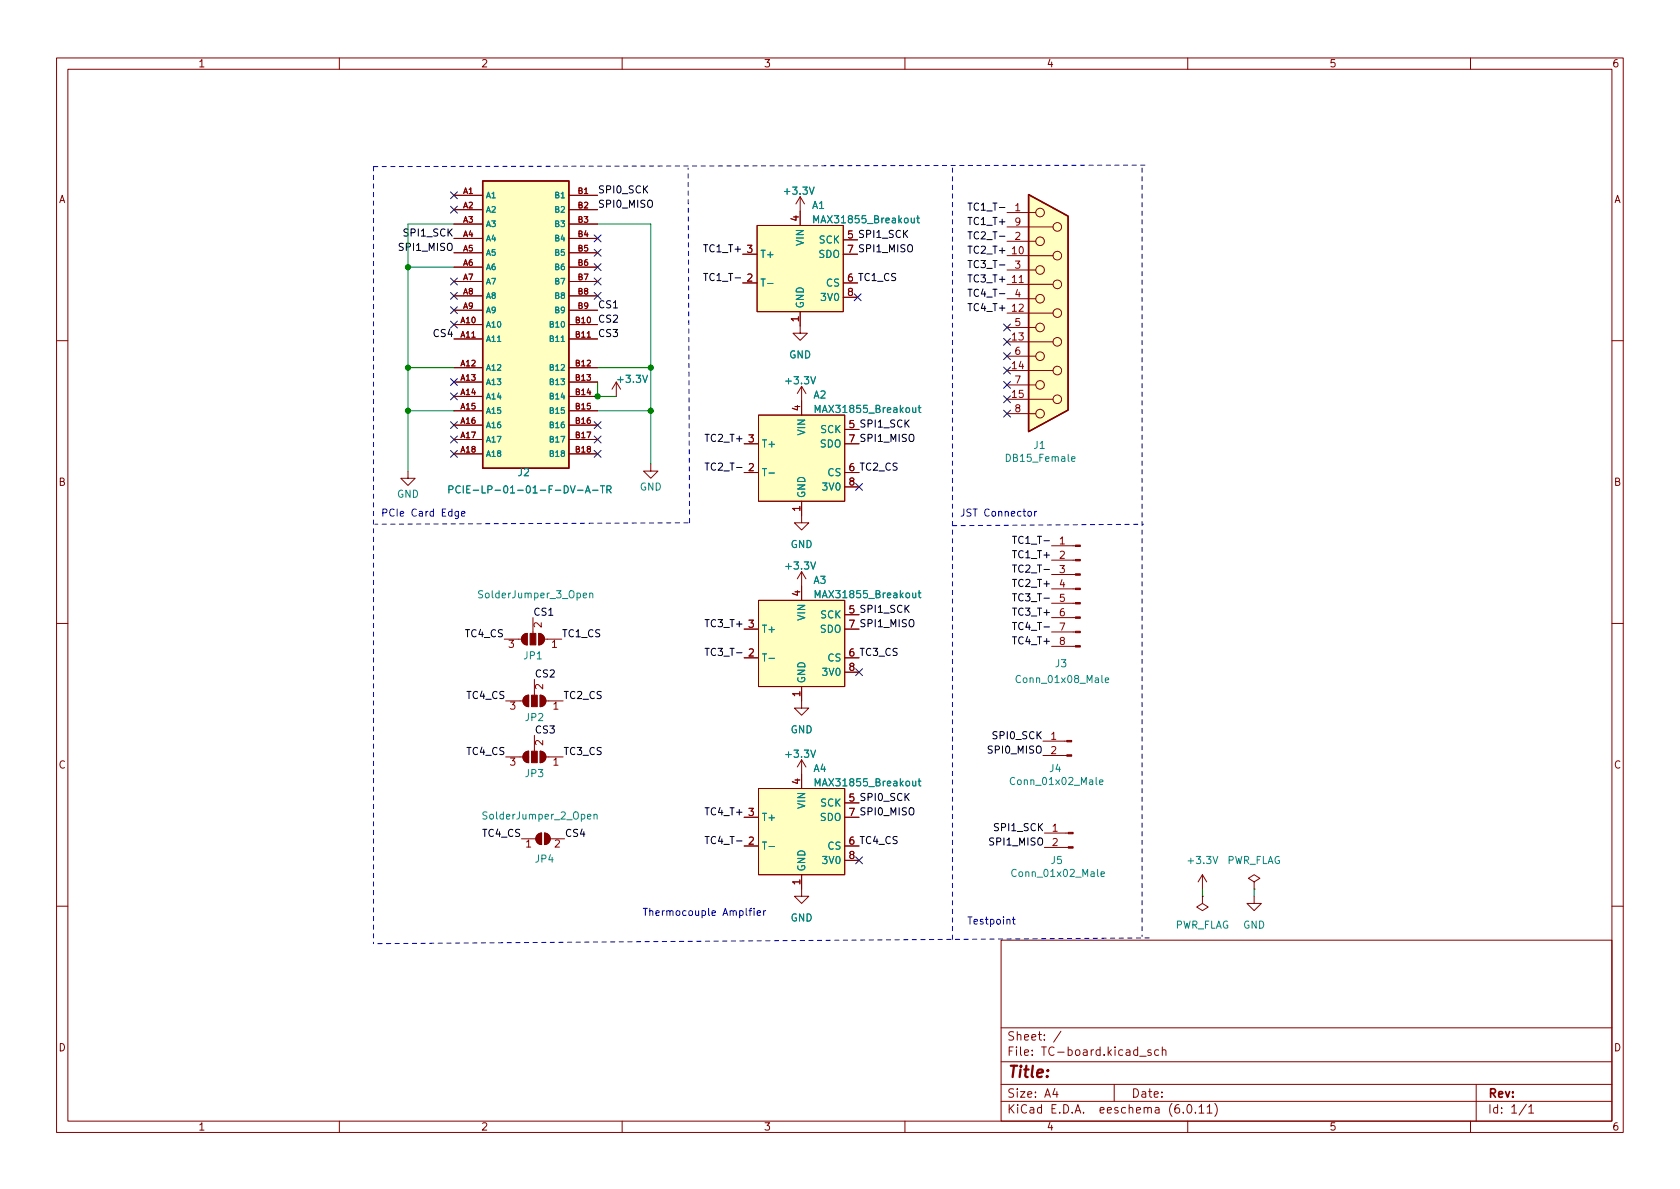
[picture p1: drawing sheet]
<svg xmlns="http://www.w3.org/2000/svg" width="297mm" height="210mm" viewBox="0 0 297 210" stroke-linecap="round" stroke-linejoin="round" font-family="sans-serif">
<g fill="none" stroke="#840000" stroke-width=".18">
<path d="M10 10.2h277v190.1h-277zM12 12.2h273v186.1h-273zM60 10.2v2M110 10.2v2M160 10.2v2M210 10.2v2M260 10.2v2M80.3 34.5h5M80.3 37.1h5M80.3 39.6h5M100.6 34.5h5.1M100.6 37.1h5.1"/>
<path d="M100.6 39.6h5.1M133.9 39.9h15.2v15.2h-15.2zM141.5 34.8l-.8 1.3M141.5 34.8v5.1M141.5 34.8l.7 1.3M178.1 37.6h5M80.3 57.4h5M80.3 59.9h5M80.3 42.2h5M80.3 44.7h5M80.3 47.2h5M80.3 49.8h5"/>
<path d="M80.3 52.3h5M80.3 54.9h5M100.6 57.4h5.1M100.6 59.9h5.1M100.6 42.2h5.1M100.6 44.7h5.1M100.6 47.2h5.1M100.6 49.8h5.1M100.6 52.3h5.1M100.6 54.9h5.1M103.8 59.6h.6M131.3 50h2.6"/>
<path d="M131.3 45h2.6M141.5 55.1v3.8h1.2l-1.2 1.3-1.3-1.3h1.3M149.1 50h2.5M149.1 45h2.5M149.1 42.4h2.5M149.1 52.6h2.5M178.1 57.9h5M178.1 55.4h8.1M178.1 52.8h5M178.1 50.3h8.1M178.1 47.7h5M178.1 45.2h8.1"/>
<path d="M178.1 42.7h5M178.1 40.1h8.1M180.2 50h.7M10 60.2h2M80.3 65h5M80.3 67.6h5M80.3 70.1h5M80.3 72.6h5M80.3 75.2h5M80.3 77.7h5M100.6 65h5.1M100.6 67.6h5.1"/>
<path d="M100.6 70.1h5.1M100.6 72.6h5.1M100.6 75.2h5.1M100.6 77.7h5.1M109 67.6l-.8 1.2M109 67.6v2.5M109 67.6l.7 1.2M131.6 78.5h2.5M134.1 73.4h15.3v15.2h-15.3zM141.7 68.3v5.1M141.7 68.3l-.7 1.3M141.7 68.3l.8 1.3"/>
<path d="M149.4 78.5h2.5M149.4 75.9h2.5M178.1 73.1h5M178.1 70.6h8.1M178.1 68.1h5M178.1 65.5h8.1M178.1 63h5M178.1 60.4h8.1M285 60.2h2M72.1 83.3v1.3h1.3l-1.3 1.2-1.2-1.2h1.2M80.3 80.3h5M100.6 80.3h5.1"/>
<path d="M115.1 82v1.3h1.2l-1.2 1.3-1.3-1.3h1.3M131.6 83.6h2.5M141.7 88.6v3.9h1.3l-1.3 1.2-1.2-1.2h1.2M149.4 83.6h2.5M149.4 86.1h2.5M185.9 99.1h4.2M185.9 96.5h4.2M10 110.2h2M89.2 113h3M90 113.2h.8l-.4 .5 .3 .1v.6l-.2 .1-.5-.1M92.5 112.3l.7-.3v2a1.02 1.02 0 0 1-.9-.6 1.02 1.02 0 0 1 .2-1.1zM94.2 109.2v2.8"/>
<path d="M95.3 112a1.02 1.02 0 0 1 1 1 1.02 1.02 0 0 1-1 1zM95.7 110.1v.8l-.9-.8-.4 .3 .1 .4M96.3 113h3M97.7 113.6l.3-.4v1.3M131.6 116.3h2.5M131.6 111.2h2.5M134.1 106.2h15.3v15.2h-15.3zM141.7 101.1v5.1M141.7 101.1l-.7 1.3M141.7 101.1l.8 1.3M149.4 116.3h2.5M149.4 111.2h2.5"/>
<path d="M149.4 108.7h2.5M149.4 118.9h2.5M185.9 114.3h4.2M185.9 111.8h4.2M185.9 109.2h4.2M185.9 106.7h4.2M185.9 104.1h4.2M185.9 101.6h4.2M285 110.2h2M89.4 123.9h3.1M89.4 133.9h3.1M90.3 124.1h.7l-.4 .5 .4 .1v.6l-.2 .1-.5-.1"/>
<path d="M90.3 134h.7l-.4 .5 .4 .2v.5l-.2 .1-.5-.1M92.8 123.2l.7-.3v2.1a1.02 1.02 0 0 1-1-.7 1.02 1.02 0 0 1 .3-1.1zM92.8 133.1l.7-.3v2.1a1.02 1.02 0 0 1-1-.7 1.02 1.02 0 0 1 .3-1.1zM94.5 120.1v2.8M94.5 130v2.8M95.5 122.9a1.02 1.02 0 0 1 1 1 1.02 1.02 0 0 1-1 1.1zM95.5 132.8a1.02 1.02 0 0 1 1 1.1 1.02 1.02 0 0 1-1 1zM96 121v.8l-1-.8-.3 .3 .1 .5M96 130.9v.8l-1-.8-.3 .3 .1 .5M96.5 123.9h3.1M96.5 133.9h3.1M97.9 124.5l.4-.4v1.3"/>
<path d="M97.9 134.4l.4-.4v1.3M134.1 139.4h15.3v15.3h-15.3zM141.7 121.4v3.8h1.3l-1.3 1.3-1.2-1.3h1.2M141.7 134.4l-.7 1.2M141.7 134.4v5M141.7 134.4l.8 1.2M184.4 133.6h4.2M184.4 131.1h4.2M92.2 148.3h2.5M93.1 148.9l.4-.4v1.3M95 147.6l.8-.3v2a1.02 1.02 0 0 1-1-.6 1.02 1.02 0 0 1 .2-1.1zM96.3 147.3a1.02 1.02 0 0 1 1 1 1.02 1.02 0 0 1-1 1z"/>
<path d="M97.3 148.3h2.5M98.2 148.6l.5-.1 .2 .4-.8 .9h.8M131.6 149.6h2.5M131.6 144.5h2.5M141.7 154.7v3.8h1.3l-1.3 1.3-1.2-1.3h1.2M149.4 149.6h2.5M149.4 144.5h2.5M149.4 142h2.5M149.4 152.1h2.5M184.7 149.9h4.2M184.7 147.3h4.2M212.6 158.5v1.3l1 .6-1 .6-1-.6 1-.6"/>
<path d="M212.6 158.5h.1M212.6 154.7l-.8 1.3M212.6 154.7v2.5M212.6 154.7l.8 1.3M221.7 158.5v1.3h1.3l-1.3 1.2-1.2-1.2h1.2M221.7 156l1.1-.7-1.1-.6-1 .6 1 .7v1.2M221.7 157.2h.1M10 160.2h2M177 166.3h108v32h-108zM285 160.2h2M60 198.3v2M110 198.3v2"/>
<path d="M160 198.3v2M177 194.8h108M177 191.8h108M177 187.8h108M177 181.8h108M182.5 186.5v.1M182.5 185.7v.1M184.6 183.8v.1M184.6 183v.1M187.6 182.4l-1.3 1.9M197 191.8v3M204.3 195.9h.6v.9"/>
<path d="M204.9 185.7l-.5-.1-.3 .3v.4l.2 .3h.6M204.9 196.2l-.5 .1a.29 .29 0 0 0-.2 .2 .29 .29 0 0 0 .2 .3h.5M205.5 185.8l.2-.2 .4 .1v.9M205.5 185.1v1.5M210 198.3v2M214.8 195.1a1.72 1.72 0 0 1 0 2.3M260 198.3v2M261 191.8v6.5M270.3 195.8l.4-.5v1.5M270.3 196.8h.9"/>
<circle cx="183.9" cy="37.6" r=".76"/>
<circle cx="183.9" cy="52.8" r=".76"/>
<circle cx="183.9" cy="42.7" r=".76"/>
<circle cx="183.9" cy="57.9" r=".76"/>
<circle cx="183.9" cy="47.7" r=".76"/>
<circle cx="186.9" cy="50.3" r=".76"/>
<circle cx="186.9" cy="45.2" r=".76"/>
<circle cx="186.9" cy="40.1" r=".76"/>
<circle cx="186.9" cy="55.4" r=".76"/>
<circle cx="183.9" cy="63" r=".76"/>
<circle cx="183.9" cy="73.1" r=".76"/>
<circle cx="183.9" cy="68.1" r=".76"/>
<circle cx="186.9" cy="60.4" r=".76"/>
<circle cx="186.9" cy="65.5" r=".76"/>
<circle cx="186.9" cy="70.6" r=".76"/>
</g>
<g fill="none" stroke="#008484" stroke-width=".18">
<path d="M143.1 33.1l.4 1.3 .4-1.3M161.1 38.6l.1 .8h.3l.2-.1M161.7 38.6v.8M162.1 38.6h.5M162.3 38.1v1.1l.3 .2M135.7 50.1h1M99.2 60.4h.6M113.6 66.4l.5 1.2 .4-1.2M143.4 66.6l.4 1.3 .4-1.3M161.4 72.1v.8h.3l.2-.1M161.9 72.1v.8M162.3 72.1h.5"/>
<path d="M162.5 71.7v1.1l.3 .1M100.8 85.9l.5 1.3 .4-1.3M102.1 86.7h1M103.5 87.2l.4-1.3 .5 1.3M103.6 86.8h.6M104.8 86.7h.9M106.2 85.9h.7M106.5 85.9v1.3M107.3 86.6l.6-.1 .1-.2v-.3l-.7-.1v1.3M107.6 86.6l.4 .6M136 83.7h.9M143.4 99.4l.4 1.2 .4-1.2"/>
<path d="M189.5 81.2l.6-.1-.1-.3-.3-.1-.2 .2v.6h.5M103.1 105.3l.6-.1v-.3h-.4l-.2 .2 .1 .6h.5M104.3 105l.1-.1h.4v.8M104.3 104.9v.8M136 116.4h.9M161.4 104.9v.7l.3 .1 .2-.1M161.9 104.9v.8M162.3 104.9h.5M162.5 104.4v1.1l.3 .2M194.8 119.4v1.1l.2 .2M143.4 132.6l.4 1.3 .4-1.3M161.4 138.1v.8l.3 .1 .2-.1"/>
<path d="M161.9 138.1v.9M162.3 138.1h.5M162.5 137.7v1.1l.3 .2M193.8 137.5v1.1l.2 .1M194.4 138.3l.6-.1v-.2l-.4-.1-.2 .2 .1 .6h.5M195.4 120.3l.6-.1v-.3h-.4l-.2 .1 .1 .7h.5M103.9 144.4l.6-.1-.1-.2-.3-.1-.2 .2v.6h.5M105 144.1l.2-.1 .3 .1 .1 .7M105 144v.8M136 149.7h.9M194.1 153.7v1.1l.1 .2M194.7 154.6l.6-.1-.1-.3h-.4l-.1 .1v.6h.5"/>
<path d="M214.5 151.4l.4 1.3 .4-1.3"/>
</g>
<g fill="#840000" stroke="#840000" stroke-width=".18">
<path d="M95.5 122.9a1.02 1.02 0 0 1 1 1 1.02 1.02 0 0 1-1 1.1z"/>
<path d="M94 122.9h1v2.1h-1z"/>
<path d="M92.8 123.2l.7-.3v2.1a1.02 1.02 0 0 1-1-.7 1.02 1.02 0 0 1 .3-1.1z"/>
<path d="M95.5 132.8a1.02 1.02 0 0 1 1 1.1 1.02 1.02 0 0 1-1 1z"/>
<path d="M94 132.8h1v2.1h-1z"/>
<path d="M92.8 133.1l.7-.3v2.1a1.02 1.02 0 0 1-1-.7 1.02 1.02 0 0 1 .3-1.1z"/>
<path d="M190.1 114.2h.9v.2h-.9z"/>
<path d="M190.1 111.6h.9v.3h-.9z"/>
<path d="M190.1 109.1h.9v.2h-.9z"/>
<path d="M190.1 106.5h.9v.3h-.9z"/>
<path d="M190.1 104h.9v.3h-.9z"/>
<path d="M190.1 101.5h.9v.2h-.9z"/>
<path d="M190.1 98.9h.9v.3h-.9z"/>
<path d="M190.1 96.4h.9v.2h-.9z"/>
<path d="M95.3 112a1.02 1.02 0 0 1 1 1 1.02 1.02 0 0 1-1 1z"/>
<path d="M93.7 112h1v2h-1z"/>
<path d="M92.5 112.3l.7-.3v2a1.02 1.02 0 0 1-.9-.6 1.02 1.02 0 0 1 .2-1.1z"/>
<path d="M95 147.6l.8-.3v2a1.02 1.02 0 0 1-1-.6 1.02 1.02 0 0 1 .2-1.1z"/>
<path d="M96.3 147.3a1.02 1.02 0 0 1 1 1 1.02 1.02 0 0 1-1 1z"/>
<path d="M188.9 149.7h.8v.3h-.8z"/>
<path d="M188.9 147.2h.8v.2h-.8z"/>
<path d="M188.6 133.5h.9v.2h-.9z"/>
<path d="M188.6 130.9h.9v.3h-.9z"/>
</g>
<g fill="#ffffc2" stroke="#ffffc2" stroke-width=".18">
<path d="M181.9 34.4l6.9 3.8v34.3l-6.9 3.8z"/>
<path d="M134.1 139.4h15.3v15.3h-15.3z"/>
<path d="M134.1 106.2h15.3v15.2h-15.3z"/>
<path d="M134.1 73.4h15.3v15.2h-15.3z"/>
<path d="M85.3 32h15.3v50.8h-15.3z"/>
<path d="M133.9 39.9h15.2v15.2h-15.2z"/>
</g>
<path d="M85.3 32h15.3v50.8h-15.3zM181.9 34.4l6.9 3.8v34.3l-6.9 3.8z" fill="none" stroke="#840000" stroke-width=".25"/>
<path d="M176.7 36.7h1M130 49.1h.9M176.7 51.9h1M176.7 46.9h1M176.7 41.8h1M130.2 82.7h1M184.6 95.6h.9M130.2 115.4h1M184.6 110.9h.9M184.6 105.8h.9M184.6 100.7h.9M130.2 148.7h1" fill="none" stroke="#000" stroke-width=".18"/>
<path d="M182.9 90.4v.9M183.3 90.4l-.4 .3M125.3 160.6v1.1l.2 .2M125.9 161.5l.6-.2-.1-.2-.3-.1-.2 .2 .1 .6h.4M135 161v.9M135.4 161l-.4 .3M179 162.6h.5M179.2 162.1v1.1l.3 .2" fill="none" stroke="#0000c2" stroke-width=".18"/>
<path d="M66 29.5l136.4-.3M66 29.5v137.4M168.4 29.7v136.4M201.9 29.7v135.9M121.7 92.5l-55.4 .2M121.9 92.5l-.2-62.8M168.4 93l33.8-.3M66.8 166.9l136.4-1" fill="none" stroke="#0000c2" stroke-width=".18" stroke-dasharray=".8 .8"/>
<path d="M80.3 39.6h-8.2v43.7M105.7 39.6h9.4v42.4M72.1 47.2h8.2M72.1 72.6h8.2M72.1 65h8.2M105.7 67.6v2.5h3.3M105.7 72.6h9.4M105.7 65h9.4M212.6 157.2v1.3M221.7 157.2v1.3" fill="none" stroke="#008400" stroke-width=".18"/>
<g fill="none" stroke="#000084" stroke-width=".18">
<path d="M79.7 36.5l1.2 1.2M79.7 33.9l1.2 1.2M80.9 36.5l-1.2 1.2M80.9 33.9l-1.2 1.2M79.7 54.2l1.2 1.3M79.7 51.7l1.2 1.2M79.7 49.2l1.2 1.2M79.7 56.8l1.2 1.2M80.9 54.2l-1.2 1.3M80.9 51.7l-1.2 1.2M80.9 49.2l-1.2 1.2M80.9 56.8l-1.2 1.2"/>
<path d="M105.1 44.1l1.2 1.2M105.1 41.5l1.2 1.3M105.1 51.7l1.2 1.2M105.1 49.2l1.2 1.2M105.1 46.6l1.2 1.2M106.3 51.7l-1.2 1.2M106.3 49.2l-1.2 1.2M106.3 44.1l-1.2 1.2M106.3 41.5l-1.2 1.3M106.3 46.6l-1.2 1.2M151 52l1.2 1.2M152.2 52l-1.2 1.2"/>
<path d="M177.4 57.3l1.3 1.2M177.4 59.8l1.3 1.3M178.7 57.3l-1.3 1.2M178.7 59.8l-1.3 1.3M79.7 69.5l1.2 1.2M79.7 77.1l1.2 1.2M79.7 79.6l1.2 1.3M79.7 74.6l1.2 1.2M79.7 66.9l1.2 1.3M80.9 69.5l-1.2 1.2M80.9 77.1l-1.2 1.2M80.9 79.6l-1.2 1.3"/>
<path d="M80.9 74.6l-1.2 1.2M80.9 66.9l-1.2 1.3M105.1 77.1l1.2 1.2M105.1 74.6l1.2 1.2M105.1 79.6l1.2 1.3M106.3 77.1l-1.2 1.2M106.3 74.6l-1.2 1.2M106.3 79.6l-1.2 1.3M177.4 62.4l1.3 1.2M177.4 72.5l1.3 1.3M177.4 67.5l1.3 1.2M177.4 64.9l1.3 1.2"/>
<path d="M177.4 70l1.3 1.2M178.7 62.4l-1.3 1.2M178.7 72.5l-1.3 1.3M178.7 67.5l-1.3 1.2M178.7 64.9l-1.3 1.2M178.7 70l-1.3 1.2M151.3 85.5l1.2 1.2M152.5 85.5l-1.2 1.2M151.3 118.3l1.2 1.2M152.5 118.3l-1.2 1.2M151.3 151.5l1.2 1.2M152.5 151.5l-1.2 1.2"/>
</g>
<g fill="#008400" stroke="#008400" stroke-width=".18">
<circle cx="72.1" cy="47.2" r=".46"/>
<circle cx="72.1" cy="72.6" r=".46"/>
<circle cx="105.7" cy="70.1" r=".46"/>
<circle cx="72.1" cy="65" r=".46"/>
<circle cx="115.1" cy="65" r=".46"/>
<circle cx="115.1" cy="72.6" r=".46"/>
</g>
<text font-size="2.8" fill="#840000" x="178" y="191.2">Title:</text>
<g font-size="2.1" fill="#840000">
<text x="178" y="184.5">Sheet:</text>
<text x="178" y="187.2">File:</text>
<text x="184.4" y="187.2">TC-board.kicad_sch</text>
<text x="178" y="197.4">KiCad</text>
<text x="178" y="194.6">Size:</text>
<text x="184.7" y="194.6">A4</text>
<text x="185.7" y="197.4">E.D.A.</text>
<text x="194.6" y="197.4">eeschema</text>
<text x="200" y="194.6">Date:</text>
<text x="207" y="197.4">(6.0.11)</text>
<text x="263" y="194.6">Rev:</text>
<text x="263" y="197.4">Id:</text>
<text x="267.1" y="197.4">1/1</text>
</g>
<g font-size="1.8" fill="#840000">
<text x="35" y="12.3">1</text>
<text x="85" y="12.3">2</text>
<text x="135" y="12.3">3</text>
<text x="185" y="12.3">4</text>
<text x="235" y="12.3">5</text>
<text x="285" y="12.3">6</text>
<text x="10.4" y="36.3">A</text>
<text x="141.2" y="39.3" transform="rotate(-90 141.2 39.3)">4</text>
<text x="179.3" y="37.3">1</text>
<text x="179.3" y="39.9">9</text>
<text x="285.4" y="36.3">A</text>
<text x="131.9" y="44.7">3</text>
<text x="149.7" y="42.2">5</text>
<text x="149.7" y="44.7">7</text>
<text x="178.7" y="45">10</text>
<text x="179.3" y="42.4">2</text>
<text x="179.3" y="47.5">3</text>
<text x="131.9" y="49.8">2</text>
<text x="149.7" y="52.3">8</text>
<text x="149.7" y="49.8">6</text>
<text x="178.7" y="50">11</text>
<text x="179.3" y="52.6">4</text>
<text x="141.2" y="57.1" transform="rotate(-90 141.2 57.1)">1</text>
<text x="178.7" y="55.1">12</text>
<text x="179.3" y="57.7">5</text>
<text x="178.7" y="60.2">13</text>
<text x="178.7" y="65.3">14</text>
<text x="179.3" y="62.7">6</text>
<text x="178.7" y="70.4">15</text>
<text x="179.3" y="67.8">7</text>
<text x="141.5" y="72.8" transform="rotate(-90 141.5 72.8)">4</text>
<text x="149.9" y="75.7">5</text>
<text x="179.3" y="72.9">8</text>
<text x="132.2" y="83.3">2</text>
<text x="132.2" y="78.2">3</text>
<text x="149.9" y="83.3">6</text>
<text x="149.9" y="78.2">7</text>
<text x="10.3" y="86.3">B</text>
<text x="149.9" y="85.8">8</text>
<text x="285.3" y="86.3">B</text>
<text x="141.5" y="90.6" transform="rotate(-90 141.5 90.6)">1</text>
<text x="187.2" y="96.3">1</text>
<text x="187.2" y="98.8">2</text>
<text x="187.2" y="101.3">3</text>
<text x="141.5" y="105.6" transform="rotate(-90 141.5 105.6)">4</text>
<text x="187.2" y="103.9">4</text>
<text x="187.2" y="106.4">5</text>
<text x="132.2" y="111">3</text>
<text x="149.9" y="108.5">5</text>
<text x="149.9" y="111">7</text>
<text x="187.2" y="109">6</text>
<text x="187.2" y="111.5">7</text>
<text x="97.4" y="115.3">1</text>
<text x="132.2" y="116.1">2</text>
<text x="149.9" y="118.6">8</text>
<text x="149.9" y="116.1">6</text>
<text x="187.2" y="114">8</text>
<text x="141.5" y="123.4" transform="rotate(-90 141.5 123.4)">1</text>
<text x="97.6" y="126.2">1</text>
<text x="185.6" y="130.8">1</text>
<text x="10.3" y="136.3">C</text>
<text x="97.6" y="136.2">1</text>
<text x="185.6" y="133.3">2</text>
<text x="285.3" y="136.3">C</text>
<text x="141.5" y="138.9" transform="rotate(-90 141.5 138.9)">4</text>
<text x="149.9" y="141.7">5</text>
<text x="132.2" y="149.3">2</text>
<text x="132.2" y="144.3">3</text>
<text x="149.9" y="149.3">6</text>
<text x="149.9" y="144.3">7</text>
<text x="185.9" y="147.1">1</text>
<text x="185.9" y="149.6">2</text>
<text x="92.8" y="150.6">1</text>
<text x="149.9" y="151.9">8</text>
<text x="141.5" y="156.6" transform="rotate(-90 141.5 156.6)">1</text>
<text x="10.3" y="186.3">D</text>
<text x="285.3" y="186.3">D</text>
<text x="35" y="200.3">1</text>
<text x="85" y="200.3">2</text>
<text x="135" y="200.3">3</text>
<text x="185" y="200.3">4</text>
<text x="235" y="200.3">5</text>
<text x="285" y="200.3">6</text>
</g>
<g font-size="1.8">
<text x="105.7" y="34.2">SPI0_SCK</text>
<text x="71.1" y="41.8">SPI1_SCK</text>
<text x="105.7" y="36.7">SPI0_MISO</text>
<text x="170.9" y="37.2">TC1_T-</text>
<text x="170.9" y="39.8">TC1_T+</text>
<text x="70.3" y="44.3">SPI1_MISO</text>
<text x="124.2" y="44.6">TC1_T+</text>
<text x="149.7" y="42.2">5 SPI1_SCK</text>
<text x="149.7" y="44.7">7 SPI1_MISO</text>
<text x="170.9" y="47.4">TC3_T-</text>
<text x="170.9" y="44.9">TC2_T+</text>
<text x="170.9" y="42.3">TC2_T-</text>
<text x="124.2" y="49.7">TC1_T-</text>
<text x="149.7" y="49.8">6 TC1_CS</text>
<text x="170.9" y="52.5">TC4_T-</text>
<text x="170.9" y="49.9">TC3_T+</text>
<text x="76.4" y="59.6">CS4</text>
<text x="105.7" y="59.6">CS3</text>
<text x="105.7" y="57">CS2</text>
<text x="105.7" y="54.5">CS1</text>
<text x="170.9" y="55">TC4_T+</text>
<text x="149.9" y="75.7">5 SPI1_SCK</text>
<text x="124.5" y="83.2">TC2_T-</text>
<text x="124.5" y="78.1">TC2_T+</text>
<text x="149.9" y="83.3">6 TC2_CS</text>
<text x="149.9" y="78.2">7 SPI1_MISO</text>
<text x="178.8" y="96.2">TC1_T-</text>
<text x="178.8" y="101.2">TC2_T-</text>
<text x="178.8" y="98.7">TC1_T+</text>
<text x="178.8" y="103.8">TC2_T+</text>
<text x="178.8" y="106.3">TC3_T-</text>
<text x="82.1" y="112.7">TC4_CS</text>
<text x="94.2" y="108.9">CS1</text>
<text x="99.3" y="112.7">TC1_CS</text>
<text x="124.5" y="110.9">TC3_T+</text>
<text x="149.9" y="108.5">5 SPI1_SCK</text>
<text x="149.9" y="111">7 SPI1_MISO</text>
<text x="178.8" y="108.9">TC3_T+</text>
<text x="178.8" y="111.4">TC4_T-</text>
<text x="178.8" y="113.9">TC4_T+</text>
<text x="94.5" y="119.8">CS2</text>
<text x="124.5" y="116">TC3_T-</text>
<text x="149.9" y="116.1">6 TC3_CS</text>
<text x="82.4" y="123.6">TC4_CS</text>
<text x="99.6" y="123.6">TC2_CS</text>
<text x="94.5" y="129.7">CS3</text>
<text x="175.2" y="130.7">SPI0_SCK</text>
<text x="82.4" y="133.5">TC4_CS</text>
<text x="99.6" y="133.5">TC3_CS</text>
<text x="174.4" y="133.2">SPI0_MISO</text>
<text x="149.9" y="141.7">5 SPI0_SCK</text>
<text x="85.2" y="148">TC4_CS</text>
<text x="99.8" y="148">CS4</text>
<text x="124.5" y="144.2">TC4_T+</text>
<text x="124.5" y="149.3">TC4_T-</text>
<text x="149.9" y="149.3">6 TC4_CS</text>
<text x="149.9" y="144.3">7 SPI0_MISO</text>
<text x="174.6" y="149.5">SPI1_MISO</text>
<text x="175.5" y="147">SPI1_SCK</text>
</g>
<g font-size="1.8" fill="#008484">
<text x="138.3" y="34.8">+3.3V</text>
<text x="143.5" y="37.3">A1</text>
<text x="143.5" y="39.9">MAX31855_Breakout</text>
<text x="134.4" y="46">T+</text>
<text x="142.5" y="43.6" transform="rotate(-90 142.5 43.6)">VIN</text>
<text x="144.6" y="46">SDO</text>
<text x="144.7" y="43.4">SCK</text>
<text x="134.4" y="51.1">T-</text>
<text x="144.9" y="53.6">3V0</text>
<text x="146" y="51.1">CS</text>
<text x="142.5" y="54.6" transform="rotate(-90 142.5 54.6)">GND</text>
<text x="139.5" y="63.8">GND</text>
<text x="108.8" y="68.1">+3.3V</text>
<text x="138.6" y="68.3">+3.3V</text>
<text x="143.8" y="70.8">A2</text>
<text x="142.8" y="77.1" transform="rotate(-90 142.8 77.1)">VIN</text>
<text x="143.8" y="73.4">MAX31855_Breakout</text>
<text x="144.9" y="77">SCK</text>
<text x="134.6" y="79.5">T+</text>
<text x="144.9" y="79.5">SDO</text>
<text x="177.5" y="82">DB15_Female</text>
<text x="182.6" y="79.8">J1</text>
<text x="70.1" y="88.4">GND</text>
<text x="79" y="87.6">PCIE-LP-01-01-F-DV-A-TR</text>
<text x="91.4" y="84.6">J2</text>
<text x="113.1" y="87.1">GND</text>
<text x="134.6" y="84.6">T-</text>
<text x="142.8" y="88.1" transform="rotate(-90 142.8 88.1)">GND</text>
<text x="145.2" y="87.1">3V0</text>
<text x="146.2" y="84.6">CS</text>
<text x="138.6" y="101.1">+3.3V</text>
<text x="139.7" y="97.3">GND</text>
<text x="84.3" y="106.2">SolderJumper_3_Open</text>
<text x="143.8" y="103.6">A3</text>
<text x="143.8" y="106.2">MAX31855_Breakout</text>
<text x="134.6" y="112.3">T+</text>
<text x="142.8" y="109.9" transform="rotate(-90 142.8 109.9)">VIN</text>
<text x="144.9" y="112.3">SDO</text>
<text x="144.9" y="109.7">SCK</text>
<text x="92.4" y="117">JP1</text>
<text x="134.6" y="117.3">T-</text>
<text x="145.2" y="119.9">3V0</text>
<text x="146.2" y="117.3">CS</text>
<text x="186.4" y="118.4">J3</text>
<text x="142.8" y="120.9" transform="rotate(-90 142.8 120.9)">GND</text>
<text x="179.3" y="121.2">Conn_01x08_Male</text>
<text x="92.7" y="127.9">JP2</text>
<text x="139.7" y="130">GND</text>
<text x="92.7" y="137.8">JP3</text>
<text x="138.6" y="134.4">+3.3V</text>
<text x="143.8" y="136.9">A4</text>
<text x="185.4" y="136.9">J4</text>
<text x="142.8" y="143.1" transform="rotate(-90 142.8 143.1)">VIN</text>
<text x="143.8" y="139.4">MAX31855_Breakout</text>
<text x="144.9" y="143">SCK</text>
<text x="178.3" y="139.2">Conn_01x02_Male</text>
<text x="85.1" y="145.3">SolderJumper_2_Open</text>
<text x="134.6" y="145.5">T+</text>
<text x="144.9" y="145.5">SDO</text>
<text x="94.5" y="152.9">JP4</text>
<text x="134.6" y="150.6">T-</text>
<text x="142.8" y="154.2" transform="rotate(-90 142.8 154.2)">GND</text>
<text x="145.2" y="153.2">3V0</text>
<text x="146.2" y="150.6">CS</text>
<text x="178.6" y="155.4">Conn_01x02_Male</text>
<text x="185.7" y="153.2">J5</text>
<text x="209.7" y="153.2">+3.3V</text>
<text x="216.9" y="153.2">PWR_FLAG</text>
<text x="139.7" y="163.3">GND</text>
<text x="207.8" y="164.6">PWR_FLAG</text>
<text x="219.7" y="164.6">GND</text>
</g>
<g font-size="1.8" fill="#0000c2">
<text x="67.3" y="91.3">PCIe</text>
<text x="72.7" y="91.3">Card</text>
<text x="78.1" y="91.3">Edge</text>
<text x="169.7" y="91.3">JST Connector</text>
<text x="113.5" y="162">Thermocouple</text>
<text x="127.8" y="162">Amplfier</text>
<text x="170.9" y="163.5">Testpoint</text>
</g>
<g font-size="1.4" fill="#840000">
<text x="81.8" y="34.3">A1</text>
<text x="102.1" y="34.3">B1</text>
<text x="81.8" y="36.8">A2</text>
<text x="81.8" y="39.4">A3</text>
<text x="81.8" y="41.9">A4</text>
<text x="102.1" y="36.8">B2</text>
<text x="102.1" y="39.4">B3</text>
<text x="102.1" y="41.9">B4</text>
<text x="81.8" y="44.4">A5</text>
<text x="81.8" y="47">A6</text>
<text x="102.1" y="44.4">B5</text>
<text x="102.1" y="47">B6</text>
<text x="81.8" y="49.5">A7</text>
<text x="81.8" y="52.1">A8</text>
<text x="102.1" y="49.5">B7</text>
<text x="102.1" y="52.1">B8</text>
<text x="81.3" y="57.1">A10</text>
<text x="81.3" y="59.7">A11</text>
<text x="81.8" y="54.6">A9</text>
<text x="101.6" y="57.1">B10</text>
<text x="101.6" y="59.7">B11</text>
<text x="102.1" y="54.6">B9</text>
<text x="81.3" y="64.8">A12</text>
<text x="101.6" y="64.8">B12</text>
<text x="81.3" y="67.3">A13</text>
<text x="81.3" y="69.8">A14</text>
<text x="101.6" y="67.3">B13</text>
<text x="101.6" y="69.8">B14</text>
<text x="81.3" y="72.4">A15</text>
<text x="81.3" y="74.9">A16</text>
<text x="81.3" y="77.5">A17</text>
<text x="101.6" y="72.4">B15</text>
<text x="101.6" y="74.9">B16</text>
<text x="101.6" y="77.5">B17</text>
<text x="81.3" y="80">A18</text>
<text x="101.6" y="80">B18</text>
</g>
<g font-size="1.4" fill="#008484">
<text x="85.9" y="35.4">A1</text>
<text x="97.9" y="35.4">B1</text>
<text x="85.9" y="37.9">A2</text>
<text x="85.9" y="40.4">A3</text>
<text x="97.9" y="37.9">B2</text>
<text x="97.9" y="40.4">B3</text>
<text x="85.9" y="43">A4</text>
<text x="85.9" y="45.5">A5</text>
<text x="97.9" y="43">B4</text>
<text x="97.9" y="45.5">B5</text>
<text x="85.9" y="48.1">A6</text>
<text x="85.9" y="50.6">A7</text>
<text x="85.9" y="53.1">A8</text>
<text x="97.9" y="48.1">B6</text>
<text x="97.9" y="50.6">B7</text>
<text x="97.9" y="53.1">B8</text>
<text x="85.9" y="58.2">A10</text>
<text x="85.9" y="55.7">A9</text>
<text x="97" y="58.2">B10</text>
<text x="97.9" y="55.7">B9</text>
<text x="85.9" y="60.8">A11</text>
<text x="85.9" y="65.8">A12</text>
<text x="97" y="60.8">B11</text>
<text x="97" y="65.8">B12</text>
<text x="85.9" y="68.4">A13</text>
<text x="85.9" y="70.9">A14</text>
<text x="97" y="68.4">B13</text>
<text x="97" y="70.9">B14</text>
<text x="85.9" y="73.5">A15</text>
<text x="85.9" y="76">A16</text>
<text x="97" y="73.5">B15</text>
<text x="97" y="76">B16</text>
<text x="85.9" y="78.5">A17</text>
<text x="85.9" y="81.1">A18</text>
<text x="97" y="78.5">B17</text>
<text x="97" y="81.1">B18</text>
</g>
</svg>
